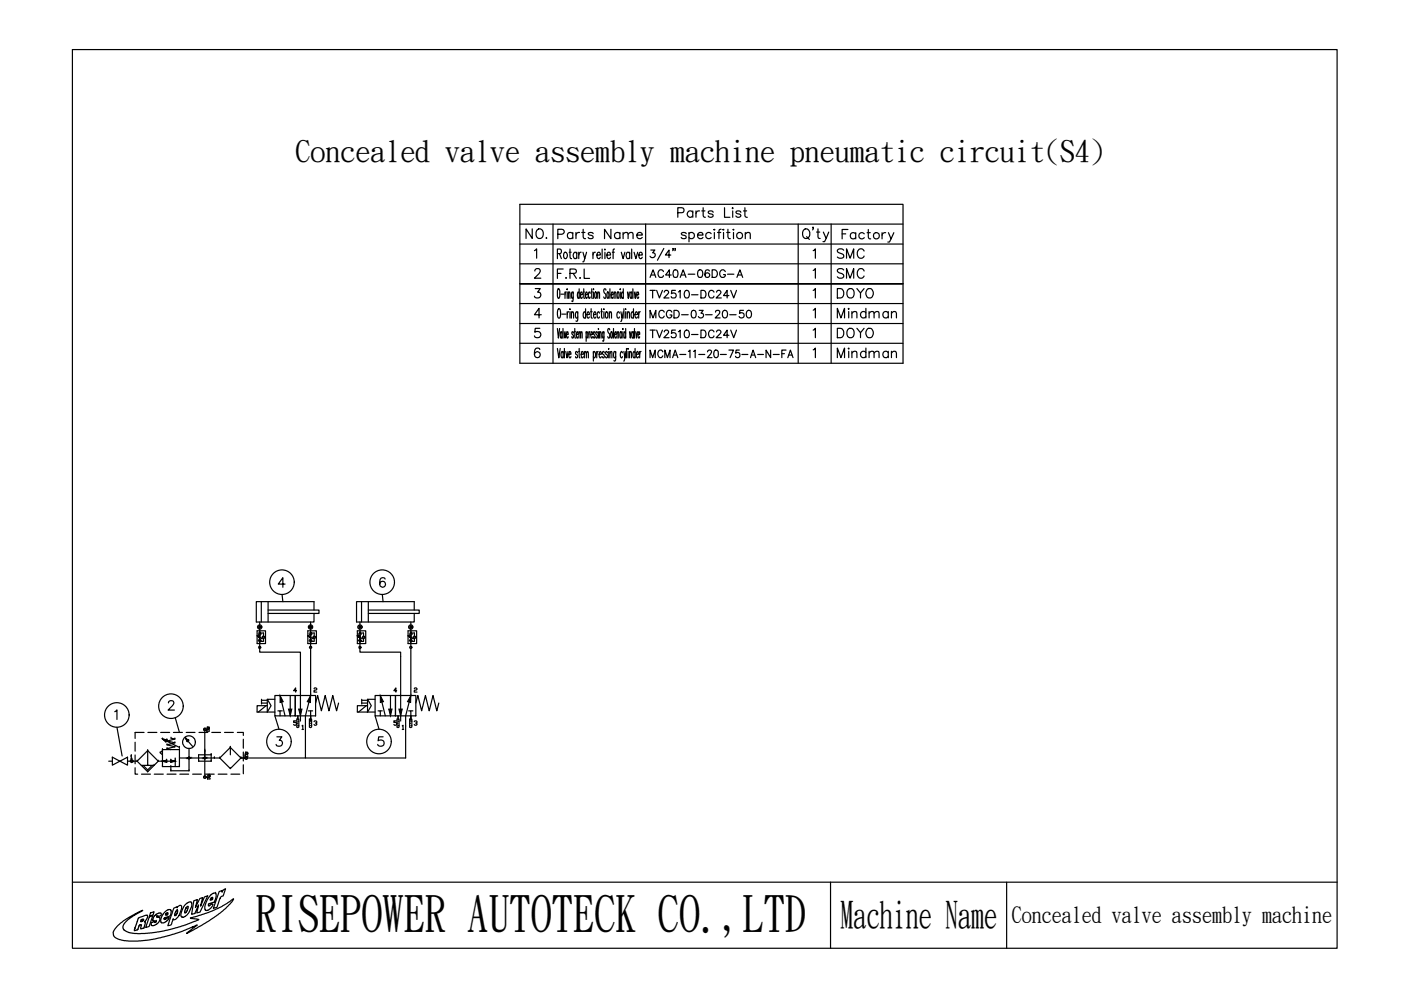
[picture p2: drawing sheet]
<svg xmlns="http://www.w3.org/2000/svg" width="297mm" height="210mm" viewBox="0 0 297 210" stroke-linecap="round" stroke-linejoin="round" font-family="sans-serif">
<path d="M15.4 10.5h268.1v190.6h-268.1z" fill="none" stroke="#000" stroke-width=".25"/>
<g fill="none" stroke="#000" stroke-width=".25">
<path d="M51.6 160.7h34.4M15.4 187h268.1M24.9 196.3l2-1.5 3.4-1.8-2.8 1.7-1 .9-.4 .8v.5l.3 .3 1 .6 2.3 .2 2.5-.2 3.3-.6 2.8-.8 3.6-1.3 .2-.1-1.7-.4 3.8-1.1 2-.9 2-1.1 1.3-.9-.7 1.1-2.6 2.2-2.7 1.8-3.9 2.2 2.2-1.8-3.5 1.5-4.4 1.3-4 .6-3.5-.1-1.4-.3-.6-.3-.3-.5-.1-.8zM28.6 196.9h.1M29.3 194.7l1.6-.6a.31 .31 0 0 1 .4 .1 .31 .31 0 0 1-.1 .4l-.6 .8 .2 .1v.3l-.2 .6a.55 .55 0 0 1-.8 .5l.1-.4a.26 .26 0 0 0-.1-.5 .26 .26 0 0 0-.3 .3l-.3 .8-.7 .2zM29.9 195h.1a.22 .22 0 0 1 .3-.1 .22 .22 0 0 1 .1 .3l-.5 .2zM31.7 194.4l.7-.3-.8 2.3-.7 .3zM31.9 193.6l.8-.3-.2 .7-.8 .2zM33.1 195.3h.1M33.3 194.3h.1M33.3 194.3a.28 .28 0 0 0 .1 .2 .28 .28 0 0 0 .3 0l.2 .1v.3l-.6 .9-.8 .5-.5-.2 .1-.5 .6-.2 .1 .2h.2l.1-.3M33.3 194.3l.1-.1 .3 .1a.38 .38 0 0 0 .5-.3 .38 .38 0 0 0-.5-.4l-.8 .4-.4 .7v.5l.6 .1"/>
<path d="M35 193.3l.8-.5 .4 .1 .1 .2-.2 1-1 .4a.24 .24 0 0 0-.3 .2 .24 .24 0 0 0 .2 .3l.4-.4 .5-.1-.7 .9-.5 .3-.6-.1v-.6l.1-.5zM35.2 193.7l.1-.1a.21 .21 0 0 1 .4 .1 .2 .2 0 0 1-.3 .2v.1a.18 .18 0 0 1-.3 0 .18 .18 0 0 1 .1-.3zM35.5 193.9h.1M36.9 192.5l.6-.3v.2l.6-.4h.2a1.32 1.32 0 0 1-.1 1.4 1.62 1.62 0 0 1-1.5 1.6v-.2l-.4 1.3-.7 .2zM37.4 193.1a.22 .22 0 0 1 .3 .1 .22 .22 0 0 1-.1 .3l-.3 .5a.2 .2 0 0 1-.3 .1 .21 .21 0 0 1 .1-.4zM37.6 193h.1M39.2 191.9l.9-.7h.4l.2 .2-.1 .8-.6 1.3-.8 .8-.5 .2-.3-.2-.1-.5 .4-1.1zM39.4 192.6h.1M39.6 192.3a.21 .21 0 0 1 .3-.1 .21 .21 0 0 1-.1 .4l-.3 .8a.22 .22 0 0 1-.4 .1 .22 .22 0 0 1 .1-.4zM41.1 191l.8-.3-.5 1.7 1-1.9 .6-.2-.5 1.8 .8-1.9 .8-.3-1.7 3.5-.7 .2 .4-1.7-.8 1.8-.7 .2zM44.6 189.9l.7-.5a.6 .6 0 0 1 .6 .3 .6 .6 0 0 1-.2 .7l-.2 .9-.9 .2a.31 .31 0 0 0-.4 .2 .31 .31 0 0 0 .2 .4l.2-.1a.29 .29 0 0 1 .2-.3 .29 .29 0 0 1 .3 .2l-.4 .6-.5 .4-.3 .2-.4-.2v-1.1l.5-1.2zM44.7 190.4h.1a.2 .2 0 0 1 .3-.1 .2 .2 0 0 1 0 .3l-.2 .2a.19 .19 0 0 1-.3 .1 .19 .19 0 0 1 0-.3z"/>
<path d="M45 190.7h.1M45.7 189.4h.1M46.5 189l.7-.2-.1 .4 .2-.4 .5-.4-.6 1.6a.77 .77 0 0 0-.7 .8l-.5 1.6-.8 .2zM176.1 187v14.1M213.4 187v14.1"/>
</g>
<!-- layer: CONNECTIONS -->
<g fill="none" stroke="#000" stroke-width=".25">
<circle cx="55" cy="137.3" r=".23"/>
<circle cx="55.1" cy="133" r=".22"/>
<circle cx="55.1" cy="132.9" r=".45"/>
<circle cx="65.8" cy="137.3" r=".24"/>
<circle cx="65.8" cy="132.9" r=".45"/>
<circle cx="65.8" cy="133" r=".22"/>
<circle cx="76.3" cy="137.3" r=".23"/>
<circle cx="76.3" cy="133" r=".22"/>
<circle cx="76.3" cy="132.9" r=".45"/>
<circle cx="87.1" cy="137.3" r=".24"/>
<circle cx="87.1" cy="132.9" r=".45"/>
<circle cx="87.1" cy="133" r=".22"/>
<circle cx="43.4" cy="154.7" r=".29"/>
<circle cx="27.9" cy="161.4" r=".29"/>
<circle cx="43.4" cy="164.8" r=".28"/>
<circle cx="52.2" cy="160.7" r=".29"/>
</g>
<!-- layer: 1 -->
<g fill="none" stroke="#000" stroke-width=".25">
<path d="M54.5 133.7h1.8v2.8h-1.8zM54.6 134.8l.3 .3-.3-.3 .4 .2-.1 .1zM54.7 134.4a.97 .97 0 0 1 0 1.5M55.1 136h.1M55 134.2l.1 .1zM55 135.1l-.4-.3 1 .6M55.1 131.9v6.4h8.6v13.5M55.1 134.2h.8v.7M55.1 134.2h.1M55.2 136h.1M55.4 134.4a.93 .93 0 0 0 0 1.4M55.4 127.6v4.3"/>
<path d="M55.5 135.1l.4 .3 .3-.3M55.9 135.4v.6h-.8M56.8 129.3h10.8v.8h-10.8M56.8 127.6v4.3M65.3 133.7h1.8v2.8h-1.8zM65.3 134.8l.4 .3-.4-.3 .5 .2-.1 .1zM65.5 134.4a.97 .97 0 0 1 0 1.5M65.8 135.9l.1 .2zM65.9 136h.1M65.9 134.2h.1M65.8 135.1l-.5-.3 .4 .4 .2-.2-.6-.2 1.1 .6M65.9 131.9v5.4"/>
<path d="M65.9 137.5v10l-1.1 4.3M65.9 134.2h.7v.7M66.2 134.4a.96 .96 0 0 0 0 1.4M66.3 135.1l.3 .3 .4-.3M66.6 129.3v-1.7h-12.3v4.3h12.3v-1.8M66.6 135.4v.6h-.7M75.8 133.7h1.7v2.8h-1.7zM75.8 134.8l.4 .3-.4-.3 .5 .2-.1 .1zM76 134.4a.97 .97 0 0 1 0 1.5M76.2 134.2l.2-.1v.1l-.2 .1zM76.4 136h.1M76.3 134.2l.1 .1z"/>
<path d="M76.3 135.1l-.5-.3 1 .6M76.3 131.9v6.4h8.6v13.5M76.3 134.2h.8v.7M76.4 134.2h.1M76.7 134.4a.93 .93 0 0 0 0 1.4M76.7 127.6v4.3M76.8 135.1l.3 .3 .3-.3M77.1 135.4v.6h-.8M78.1 129.3h10.8v.8h-10.8M78.1 127.6v4.3M86.5 133.7h1.8v2.8h-1.8zM86.6 134.8l.4 .3-.4-.3 .5 .2-.1 .1z"/>
<path d="M86.8 134.4a1.06 1.06 0 0 1 0 1.5M87 135.9l.2 .2zM87.1 136h.1M87.2 134.2h.1M87.1 135.1l-.5-.3 .4 .4 .1-.2-.5-.2 1 .6M87.1 134.2h.8v.7M87.1 131.9v5.4M87.1 137.5v10l-1.1 4.3M87.2 136h.1M87.4 134.4a.96 .96 0 0 0 0 1.4M87.5 135.1l.4 .3 .3-.3M87.8 129.3v-1.7h-12.2v4.3h12.2v-1.8"/>
<path d="M87.9 135.4v.6h-.8M28.6 157.4v1.9M30.6 155.3h-2v1.3M31.3 159.1h.1M31.3 159.1l-2.2 2.3M31.3 159.1v3.2M31.3 159.1l2.3 2.3M31.4 155.3h1.9M34 159.6h.1M34 159.6l.4 .4M34.1 155.3h1.9M34.4 159.1h.1"/>
<path d="M34.4 156.7h.1M34.4 158.9h.1M34.4 159.1l-.4 .5M34.4 158.9h3.6M34.4 156.7l3.6 1.8M34.4 156.7l.8 .6M34.4 156.7l1 .2M34.4 158.9v3.6M35.2 157.3h.1M35.4 156.9h.1M35.4 156.9l-.2 .4M35.4 157.9h.1"/>
<path d="M35.4 158.7h.1M35.4 157.9l1.7 .4M35.4 158.7l.8 .2M35.5 157.1h.1M35.5 157.1l1.6 .4M36.3 156.5h.1M36.3 156.5l.8 .2M36.8 155.3h1.9M37.1 157.5h.1M37.1 156.7h.1M37.1 158.3h.1M37.1 157.5l-1.7 .4"/>
<path d="M37.1 156.7l-1.6 .4M37.1 158.3l-1.7 .4M38 158.9h.1M38 158.5h.1M38 158.9v3.6M39.4 156.5h.1M39.4 156.6l1.4 1.7M39.4 156.5l.6 .5M39.4 156.5l.3 .7M39.5 155.3h1.8M39.7 157.2h.1M40 157h.1"/>
<path d="M40 157l-.3 .2M40.1 158.7v4.7M42.2 155.3h1.9M43.4 159.3h.1M43.4 158.9v.4M43.4 154.7h.1M43.4 154.7v10.1M43.8 154.8h.1M43.8 155h.1M43.8 154.8v.2M43.8 155h.6M44 154.3h.1"/>
<path d="M44 154.7h.1M44 154.3l-.2 .1M44 154.3h.3M44 154.7h.3M44 154.7l-.2 .1M44.3 154.3h.1M44.3 154.7h.1M44.3 154.3l.1 .1M44.4 154.4h.1M44.4 154.5h.1M44.4 155h.1M44.4 154.4v.1"/>
<path d="M44.4 154.5l-.1 .2M44.9 155.3h1.9M47.6 155.3h1.9M48.8 158.5h.1M48.8 158.5l2.3 2.2M48.8 158.5v1.5M48.8 158.5l-2.2 2.2M50.3 155.3h1.3v.6M51.6 156.7v1.9M51.6 159.4v1.9M52.1 159.6h.1M52.1 160h.1"/>
<path d="M52.1 159.6l-.1 .1M52.1 159.6h.3M52.1 160h.3M52.1 160l-.1 .1M52.4 159.6h.1M52.4 160h.1M52.4 159.6l.1 .1M52.5 159.7h.1M52.5 159.9h.1M52.5 159.7v.2M52.5 159.9l-.1 .1M55.4 148.3v1"/>
<path d="M55.4 148.5h1.3M55.4 149.1h1.3M56.4 149.6l-1.6 1.4M56.7 148.3v2.7h1.6M58.3 147.5h4.3v4.3h-4.3zM58.3 148.3h-1.6l.8 1.3-.8 1.4h-2.2v-1.4h2.2M58.9 150.7h.5v1.1M59.4 150.7h.4M59.4 147.5l1 4.3M61.5 147.5v4.3M62.6 147.5h4.3v4.3h-4.3zM64.8 153.9v6.8"/>
<path d="M65.4 150.7h.5v1.1M65.9 150.7h.4M66.9 149.1l.4-1.6 .8 3.2 .8-3.2 .9 3.2 .8-3.2 .8 3.2 .4-1.6M76.7 148.5h1.2M76.7 149.1h1.2M76.7 148.3v1M77.7 149.6l-1.7 1.4M77.9 148.3v2.7h1.6M79.5 147.5h4.3v4.3h-4.3zM79.5 148.3h-1.6l.8 1.3-.8 1.4h-2.1v-1.4h2.1M80.2 150.7h.4v1.1M80.6 150.7h.5"/>
<path d="M80.6 147.5l1.1 4.3M82.8 147.5v4.3M83.8 147.5h4.4v4.3h-4.4zM86 153.9v6.8M86.6 150.7h.5v1.1M87.1 150.7h.4M88.2 149.1l.4-1.6 .8 3.2 .8-3.2 .8 3.2 .8-3.2 .8 3.2 .4-1.6M23.1 161.4h.7M23.8 160.5l1.6 .9-1.6 .8zM25.4 161.4l1.6-.9v1.7zM27 161.4h2.1M27.7 161h.3"/>
<path d="M27.8 160.2h.1M27.8 161h.1M27.8 160.2l-.1 .1M27.8 160.2v.8M27.9 161.4h.1M28 161h.1M28.6 162.8v1.3h.6M28.6 160.1v1.8M29.1 161.4h.1M29.1 161.4l2.2 2.2M30 162.3h2.7M30 164.1h1.9"/>
<path d="M30.3 162.3l1 1 .9-1M31.3 163.6h.1M31.3 162.3h.1M32.7 162.3h.1M32.7 164.1h1.9M33.6 161.4h.1M33.6 161.4l-2.3 2.2M33.6 161.4h3.6M34.4 161.4h.1M34.4 162.5h.1M34.4 162.5h3.6M34.4 161.4l.9 .2"/>
<path d="M35.3 161.2h.1M35.3 161.6h.1M35.3 161.2l-.9 .2M35.3 161.2v.4M35.4 164.1h1.9M36.2 162.5h.1M36.2 161.6h.1M36.2 161.2h.1M36.2 163.4h.1M36.2 161.2v.4M36.2 162.5v.9M36.2 161.2l1 .2"/>
<path d="M36.2 163.4h3.9M37.2 161.4h.1M37.2 160.9h.1M37.2 161.4l-1 .2M37.2 160.9v1.6M38 160.7h7.5M38 162.5h.1M38.1 164.1h1.9M40.1 160.7h.1M40.1 163.4h.1M40.8 164.1h1.9M42.1 161.4h.1"/>
<path d="M42.1 161.4h2.7M43.4 164.8h.1M43.5 164.1h1.9M44 164.9h.1M44 165.2h.1M44 164.9v.3M44 165.2h.5M44.1 164.4h.1M44.1 164.8h.1M44.1 164.4l-.1 .1M44.1 164.4h.3M44.1 164.8h.3"/>
<path d="M44.1 164.8l-.1 .1M44.4 164.4h.1M44.4 164.8h.1M44.4 164.4l.1 .1M44.5 164.5h.1M44.5 164.6h.1M44.5 165.2h.1M44.5 164.5v.1M44.5 164.6l-.1 .2M44.8 160h.1M44.8 161.4h.1M44.8 160h-2.7v1.4"/>
<path d="M44.8 160v1.4M45.5 160.7h.1M45.5 160.7h1.1M46.3 164.1h1.8M46.6 160.7h.1M46.6 160.7l2.2 2.3M48.8 163h.1M49 164.1h1.8M50.2 160.7h.1M51.1 160.7h.1M51.1 160.7l-2.3 2.3M51.1 160.7h1.1"/>
<path d="M51.6 162.2v1.9M52 160.1h.1M52 160.4h.1M52 160.1v.3M52 160.4h.5M52.2 160.7h.1M52.5 160.4h.1"/>
<circle cx="55.1" cy="134.2" r=".09"/>
<circle cx="55.1" cy="136" r=".08"/>
<circle cx="55.1" cy="136" r=".12"/>
<circle cx="55.1" cy="134.2" r=".12"/>
<circle cx="55.8" cy="135.1" r=".24"/>
<circle cx="65.8" cy="136" r=".12"/>
<circle cx="65.8" cy="134.2" r=".11"/>
<circle cx="65.9" cy="134.2" r=".08"/>
<circle cx="66.6" cy="135.1" r=".23"/>
<circle cx="76.3" cy="134.2" r=".09"/>
<circle cx="76.3" cy="136" r=".08"/>
<circle cx="76.3" cy="136" r=".12"/>
<circle cx="77.1" cy="135.1" r=".24"/>
<circle cx="87.1" cy="134.2" r=".07"/>
<circle cx="87.1" cy="136" r=".12"/>
<circle cx="87.1" cy="134.2" r=".11"/>
<circle cx="87.9" cy="135.1" r=".23"/>
<circle cx="40.1" cy="157.3" r="1.35"/>
<circle cx="40.1" cy="160.7" r=".18"/>
<circle cx="43.4" cy="160.7" r=".18"/>
</g>
<g fill="#000" stroke="#000" stroke-width=".21">
<path d="M34.4 156.7l1 .2-.2 .4zM39.4 156.5l.6 .5-.3 .2zM59.4 147.5l.7 1.3-.7 .1zM61.2 150.3h.7l-.4 1.5zM63.3 150.3h.7l-.3 1.5zM80.6 147.5l.7 1.3-.7 .1zM82.4 150.3h.7l-.3 1.5zM84.6 150.3h.7l-.4 1.5zM34.4 161.4l.9-.2v.4zM36.2 161.2l1 .2-1 .2zM39.9 160.7h.3l-.3 .1zM39.9 160.6h.3l-.3 .1z"/>
<path d="M39.9 160.6h.3zM39.9 160.7l.3-.1v.1zM43.3 160.7h.3l-.3 .1zM43.3 160.8h.2zM43.3 160.7l.2-.1 .1 .1zM43.3 160.8l.3-.1z"/>
<path d="M39.9 160.8h.3zM39.9 160.8l.3-.1z"/>
<path d="M43.3 160.6v.1l.2-.1zM43.3 160.6h.2z"/>
</g>
<g fill="none" stroke="#000" stroke-width=".25">
<path d="M110.2 43.3h81.3v33.7h-81.3zM110.2 55.9h81.3M110.2 51.7h81.3M110.2 47.5h81.3M113.3 53.1l.5-.3v2M113.4 57.5l.1-.3 .3-.2h.4l.3 .2a.66 .66 0 0 1-.2 .8l-1 1h1.4M117.2 47.5v29.5M118.2 53.8l.7-.1 .1-.3-.1-.5-.7-.1v2M118.2 58h.7M118.6 53.8l.4 1M119.4 57h-1.2v2M119.7 53.6l.1-.1a.7 .7 0 0 1 .5 .7 .7 .7 0 0 1-.5 .6l-.3-.6z"/>
<path d="M120 58.9v.1l.1-.1M120.8 52.8v1.7l.1 .3h.3M120.8 58l1.2-.1 .2-.3-.1-.4-.4-.2h-.9v2M121.5 58l.7 1M122.3 53.8l-.3-.3a.7 .7 0 0 0-.5 .7 .7 .7 0 0 0 .5 .6l.3-.3M122.3 53.5v1.3M122.7 53.5v1.3M123 58.9v.1l.1-.1M123.2 53.5l-.3 .1-.2 .5M123.6 53.5l.4 1.3 .4-1.3M123.9 57v2h1.1M124 54.8l-.2 .6-.2 .1"/>
<path d="M125.7 53.5v1.3M126.2 53.5l-.3 .1-.2 .5M126.6 54.1h.7l-.2-.6a.7 .7 0 0 0-.5 .7 .7 .7 0 0 0 .5 .6l.2-.3M127.7 52.8v2M128.3 53.5v1.3M128.7 54.1h.7l-.2-.6a.7 .7 0 0 0-.5 .7 .7 .7 0 0 0 .5 .6l.2-.3M130.3 52.8l-.3 .1v1.9M131.7 53.5l.4 1.3 .4-1.3M133.5 53.8l-.2-.3a.7 .7 0 0 0-.6 .7 .7 .7 0 0 0 .6 .6l.2-.3M133.5 53.5v1.3M133.9 52.8v2M134.4 53.5l.4 1.3 .4-1.3"/>
<path d="M135.5 54.1h.7l-.1-.4-.2-.2a.72 .72 0 0 0-.5 .7 .72 .72 0 0 0 .5 .6l.3-.3M136.9 47.5v29.5M138 53h.8l-.4 .6a.55 .55 0 0 1 .4 .9 .55 .55 0 0 1-1-.2M140.7 52.7l-1.3 2.5M142.2 54.1h-1.1l.7-1.1v1.6M142.8 52.8h-.2h.2l-.2 .3M143.2 52.8h-.1h.1l-.1 .3M143.7 45.1h.9a.53 .53 0 0 0 .4-.5 .53 .53 0 0 0-.4-.6h-.9v2.1M145.5 49.5a.65 .65 0 0 0-1.1 0l.2 .3 .8 .3 .1 .2a.65 .65 0 0 1-1.1 0M146.1 49.5a.65 .65 0 0 1 .9 0 .65 .65 0 0 1 0 .9 .65 .65 0 0 1-.9-.1M146.1 49.3v2M146.9 45a.66 .66 0 0 0-1-.1 .66 .66 0 0 0 0 1 .66 .66 0 0 0 1-.1"/>
<path d="M146.9 44.7v1.4M147.6 44.7v1.4M147.9 49.8h1.1a.62 .62 0 0 0-.8-.5 .62 .62 0 0 0-.2 1 .65 .65 0 0 0 1 0M148.3 44.7a.6 .6 0 0 0-.7 .6M148.8 44.7h.7M149.1 44v1.7l.1 .2 .3 .2M150.8 49.5a.65 .65 0 0 0-1 0 .65 .65 0 0 0 0 .9 .65 .65 0 0 0 1-.1M151.2 45a.6 .6 0 0 0-1.1 0l.3 .3 .7 .2 .1 .3a.6 .6 0 0 1-1.1 0M151.5 48.6l.1 .1-.1 .1zM151.5 49.3v1.3M152.1 49.3h.7M152.9 48.6l-.4 .1-.1 .3v1.6"/>
<path d="M153.3 48.7h.2zM153.4 49.3v1.3M153.6 44v2.1h1.2M154.1 49.3h.7M154.3 48.6v1.6l.2 .3 .3 .1M155.3 44v.3zM155.3 44.7v1.4M155.5 48.6v.2zM155.5 49.3v1.3M157.1 45a.6 .6 0 0 0-1.1 0l.3 .3 .7 .2 .1 .3a.6 .6 0 0 1-1.1 0M157.6 44.7h.7M157.9 44v1.7l.1 .2 .4 .2"/>
<path d="M158 49.7l.5-.4 .5 .1 .1 1.2M158 49.3v1.3M169.2 47.5v29.5M170.3 48.8a.75 .75 0 0 1 .9-.2 .75 .75 0 0 1 .5 .7 .91 .91 0 0 1-.2 .9 .91 .91 0 0 1-1 .3 1.32 1.32 0 0 1-.2-1.7zM171 50.2l.6 .6M172.4 53.1l.5-.3v2M172.4 57.3l.5-.3v2M172.5 48.2l-.1 .2-.1-.2h.2l-.2 .5M173.1 49.2h.7M173.4 48.5v1.7l.1 .3 .4 .1M174.6 49.2l.6 1.4 .5-1.4M175.2 50.6l-.4 .6h-.3"/>
<path d="M176.2 47.5v29.5M178.5 49.6h.8M179.8 48.7h-1.3v1.9M181.4 49.6a.65 .65 0 0 0-.9-.1 .65 .65 0 0 0 0 1 .65 .65 0 0 0 .9-.1M181.4 49.3v1.3M183.2 49.6a.65 .65 0 0 0-.9-.1 .65 .65 0 0 0 0 1 .65 .65 0 0 0 .9-.1M183.8 49.3h.7M184.1 48.7v1.6l.1 .3h.4M187 49.3v1.3M187.8 49.3a.64 .64 0 0 0-.8 .6M188.4 49.3l.5 1.3 .6-1.3M188.9 50.6l-.3 .6-.4 .1"/>
<path d="M110.2 72.8h81.3M110.2 68.6h81.3M110.2 64.4h81.3M113.5 61.2h1l-.5 .7a.64 .64 0 0 1 .7 .8 .64 .64 0 0 1-.9 .5l-.3-.1-.2-.3M114.5 69.6h-1l-.1 .9a.72 .72 0 0 1 1.1-.1 .72 .72 0 0 1-.1 1.1 .72 .72 0 0 1-1.1-.3M114.5 74.1a.59 .59 0 0 0-.9-.2 1.24 1.24 0 0 0 .3 1.9 .63 .63 0 0 0 .7-.5 .63 .63 0 0 0-.6-.7 .63 .63 0 0 0-.7 .6M114.8 66.7h-1.5l1-1.3v2M118.2 69.7l.2 2 .2-2M118.2 73.9l.3 2 .3-2M118.3 61.2h.2a2.95 2.95 0 0 1 0 2.1h-.2a2.95 2.95 0 0 1 0-2.1zM118.4 65.5h.2a1.98 1.98 0 0 1 0 2h-.2a1.98 1.98 0 0 1 0-2zM118.9 62.4h.6"/>
<path d="M119.1 66.6h.8M119.2 70.6l-.2-.3a1.02 1.02 0 0 0 0 1.4l.2-.3M119.2 70.3v1.4M119.4 69.7v2M119.4 74.8l-.2-.3a.91 .91 0 0 0 0 1.4l.2-.3M119.4 74.5v1.4M119.6 70.3l.2 1.4 .2-1.4M119.7 73.9v2M119.8 61.9v1.4M120 74.5l.2 1.4 .2-1.4M120 61.9l-.1 .1-.1 .5M120.1 70.9h.4l-.2-.6a1.02 1.02 0 0 0 0 1.4l.2-.3"/>
<path d="M120.3 61.2v.2zM120.3 61.9v1.4M120.3 66.1v1.4M120.5 62.3l.3-.4v1.4M120.5 61.9v1.4M120.6 66.1l-.2 .1-.1 .5M120.6 75.1h.5l-.2-.6a.91 .91 0 0 0 0 1.4l.2-.3M120.8 65.5v.1zM120.8 66.1v1.4M121.1 66.5l.4-.4 .1 1.4M121.1 66.1v1.4M121.5 61.9v1.9l-.1 .1-.2-.1"/>
<path d="M121.5 62.2l-.1-.3a1.02 1.02 0 0 0 0 1.4l.1-.3M121.6 70.6v-.2l-.2-.1-.1 .5a.52 .52 0 0 1 .1 .9l-.2-.3M121.8 70.3h.2M121.9 69.7v1.6l.1 .4M122.2 70.9h.4l-.1-.6a1.02 1.02 0 0 0 0 1.4l.1-.3M122.5 74.8l-.3-.3-.2 .5a.43 .43 0 0 1 .5 .4 .43 .43 0 0 1-.3 .5l-.2-.3M122.5 66.1v1.9l-.2 .1-.2-.1M122.5 66.4l-.2-.3a.84 .84 0 0 0 0 1.4l.2-.3M122.7 74.5h.2M122.8 70.7l.2-.4 .1 1.4M122.8 70.3v1.4M122.8 62.2l-.1-.3a1.02 1.02 0 0 0 0 1.4l.1-.3"/>
<path d="M122.8 73.9v1.6l.2 .4M122.8 61.2v2.1M123 62.5h.5l-.2-.6a1.02 1.02 0 0 0 0 1.4l.2-.3M123.1 70.7l.2-.4 .1 1.4M123.2 75.1h.5l-.2-.6a.91 .91 0 0 0 0 1.4l.2-.3M123.6 61.9h.3M123.8 61.2v1.7l.1 .4M123.9 74.9l.3-.4 .1 1.4M123.9 74.5v1.4M124.1 62.5h.4l-.1-.6a.91 .91 0 0 0 0 1.4l.1-.3M124.1 66.4l-.1-.3a.84 .84 0 0 0 0 1.4l.1-.3M124.1 65.5v2"/>
<path d="M124.3 70.6l.1-.3a1.18 1.18 0 0 1 0 1.4l-.1-.3M124.3 70.3v2.1M124.3 74.9l.3-.4 .1 1.4M124.4 66.7h.6l-.2-.6a.84 .84 0 0 0 0 1.4l.2-.3M124.9 70.3v1.4M125.1 70.3l-.2 .6M125.1 62.2l-.1-.3a1.02 1.02 0 0 0 0 1.4l.1-.3M125.2 66.1h.3M125.3 70.9h.3l-.1-.6a1.02 1.02 0 0 0 0 1.4l.1-.3M125.3 65.5v1.6l.1 .3 .2 .1M125.3 61.9h.3M125.5 61.2v2l.1 .1"/>
<path d="M125.8 74.8l.1-.3a.84 .84 0 0 1 0 1.4l-.1-.3M125.8 74.5v2.1M125.8 61.2v.2zM125.8 66.7h.6l-.2-.6a.84 .84 0 0 0 0 1.4l.2-.3M125.8 61.9v1.4M126.1 70.6l-.2-.3-.1 .5a.52 .52 0 0 1 .1 .9l-.1-.3M126.2 62l.1-.1a1.02 1.02 0 0 1 0 1.4l-.2-.3zM126.5 74.5v1.4M126.6 70.6v-.2l-.2-.1v.5a.52 .52 0 0 1 0 .9l-.1-.3M126.7 62.3l.3-.4 .1 1.4M126.7 61.9v1.4M126.8 74.5l-.3 .6"/>
<path d="M126.9 69.7v.2zM126.9 70.3v1.4M127 75.1h.5l-.2-.6a.91 .91 0 0 0 0 1.4l.2-.3M127.1 66.4l-.2-.3a.84 .84 0 0 0 0 1.4l.2-.3M127.1 70.7l.2-.4 .2 1.4M127.1 70.3v1.4M127.4 66.1h.3M127.5 65.5v1.6l.1 .3 .1 .1M128 65.5v.1zM128 70.3v1.9l-.1 .2-.1-.2M128 70.6l-.1-.3a1.02 1.02 0 0 0 0 1.4l.1-.3M128 66.1v1.4"/>
<path d="M128.1 74.8l-.2-.3-.2 .5a.45 .45 0 0 1 .4 .4 .45 .45 0 0 1-.2 .5l-.2-.3M128.5 61.5l-.2-.3a.64 .64 0 0 0-.3 .6 .64 .64 0 0 0 .4 .6v.8l-.2 .1-.2-.3M128.6 66.1a.84 .84 0 0 1 0 1.4l-.3-.6zM128.8 62v-.1a1.02 1.02 0 0 1 0 1.4l-.1-.6zM128.8 74.8l-.3-.3-.1 .5a.44 .44 0 0 1 .4 .4 .44 .44 0 0 1-.3 .5l-.1-.3M129.1 73.9v.2zM129.1 74.5v1.4M129.2 66.5l.3-.4 .2 1.4M129.2 66.1v1.4M129.3 69.9l-.2-.2a.8 .8 0 0 0 .2 1.2l-.1 .7-.2 .1-.2-.3M129.3 74.9l.4-.4v1.4M129.3 61.2v2.1"/>
<path d="M129.3 74.5v1.4M129.6 62.5h.4l-.1-.6a.91 .91 0 0 0 0 1.4l.1-.3M129.6 70.3a1.02 1.02 0 0 1 0 1.4l-.1-.3zM130.1 69.7v2M130.2 62.3l.3-.4 .1 1.4M130.2 61.9v1.4M130.3 70.9h.4l-.2-.6a1.02 1.02 0 0 0 0 1.4l.2-.3M130.5 74.5v1.9l-.1 .2-.2-.1M130.5 74.8l-.1-.3a.91 .91 0 0 0 0 1.4l.1-.3M130.8 70.7l.3-.4 .1 1.4M130.8 70.3v1.4M130.9 62l.1-.1a1.02 1.02 0 0 1 0 1.4l-.2-.6z"/>
<path d="M131.3 66.4l-.1-.3a.79 .79 0 0 0 0 1.4l.1-.3M131.5 61.2v.2zM131.5 61.9v1.4M131.6 70.3a1.02 1.02 0 0 1 0 1.4l-.2-.6zM131.6 66.1l.3 1.4 .3-1.4M131.9 67.5l-.1 .5-.2 .1M132 74.8l-.1-.3a.84 .84 0 0 0 0 1.4l.1-.3M132.1 69.7v.2zM132.1 70.3v1.4M132.2 62.2l-.2-.3a.91 .91 0 0 0 0 1.4l.2-.3M132.2 61.2v2.1M132.3 74.5l.2 1.4 .2-1.4"/>
<path d="M132.3 65.5v2M132.5 75.9l-.3 .7M132.7 65.5v.1zM132.7 70.6l-.2-.3a1.02 1.02 0 0 0 0 1.4l.2-.3M132.7 66.1v1.4M132.7 69.7v2M132.8 73.9v2M133 66.5l.3-.4 .2 1.4M133 66.1v1.4M133 61.9l.2 1.4 .2-1.4M133.2 73.9v.2zM133.2 74.5v1.4"/>
<path d="M133.5 70.3l.1 1.4 .2-1.4M133.5 74.9l.3-.4 .1 1.4M133.5 74.5v1.4M134 62.2l-.2-.3a.91 .91 0 0 0 0 1.4l.2-.3M134 61.9v1.4M134.2 61.2v2.1M134.3 66.4l-.2-.3a.84 .84 0 0 0 0 1.4l.2-.3M134.3 70.6l-.1-.3a1.02 1.02 0 0 0 0 1.4l.1-.3M134.3 65.5v2M134.3 70.3v1.4M134.5 61.9l.2 1.4 .2-1.4M134.5 69.7v2"/>
<path d="M134.6 66.7h.6l-.2-.6a.79 .79 0 0 0 0 1.4l.2-.3M134.6 74.8l-.1-.3a.91 .91 0 0 0 0 1.4l.1-.3M134.6 73.9v2M134.8 70.3l.1 1.4 .3-1.4M134.9 75.1h.5l-.2-.6a.84 .84 0 0 0 0 1.4l.2-.3M135 62.5h.4l-.1-.6a1.02 1.02 0 0 0 0 1.4l.1-.3M135.3 70.9h.3l-.1-.6a1.18 1.18 0 0 0 0 1.4l.1-.3M137.8 61.6h1.1M138.4 61.6v1.6M139.2 61.6l.6 1.6 .6-1.6M140.8 61.9l.3-.3h.4l.3 .4-1.1 1.2h1.1M143.2 61.6h-.8v.7a.57 .57 0 0 1 .8-.1 .57 .57 0 0 1 0 .9 .57 .57 0 0 1-.9-.2"/>
<path d="M143.8 61.9l.4-.3v1.6M145.3 61.7l.2-.1a.87 .87 0 0 1 .7 .7 .87 .87 0 0 1-.5 .9h-.2a.99 .99 0 0 1-.2-1.5zM146.6 62.5h1.4M148.6 61.6h.6a.88 .88 0 0 1 .5 .8 .88 .88 0 0 1-.5 .8h-.6zM151.4 61.9a.59 .59 0 0 0-.7-.3 .59 .59 0 0 0-.5 .6 .67 .67 0 0 0 .2 .9 .67 .67 0 0 0 .9-.1l.1-.2M151.9 61.9l.3-.3h.4l.3 .4-1.1 1.2h1.1M154.5 62.7h-1.1l.8-1.1v1.6M154.9 61.6l.7 1.6 .6-1.6M172.4 61.6l.5-.4v2M172.4 65.8l.5-.4v2M172.4 70l.5-.4v2M172.4 74.2l.5-.4v2"/>
<path d="M191.5 60.2h-81.3h81.3M60.4 123.8h-1.4l1-1.3v2M81.6 122.8a.59 .59 0 0 0-.8-.2 1.21 1.21 0 0 0 .3 1.9 .63 .63 0 0 0 .7-.6 .63 .63 0 0 0-.6-.6 .63 .63 0 0 0-.7 .5M24.3 150.9l.5-.4v2M35.7 149l.1-.3 .3-.1 .7 .1a.67 .67 0 0 1-.2 .9l-1 1h1.4M58.7 156.2h1.1l-.6 .8a.64 .64 0 0 1 .7 .7 .64 .64 0 0 1-.9 .5l-.3-.1-.2-.3M81.2 156.2h-.9l-.1 .9a.72 .72 0 0 1 1.1-.1 .72 .72 0 0 1-.2 1.1 .72 .72 0 0 1-1-.3"/>
<circle cx="156.8" cy="49.9" r=".67"/>
<circle cx="185.8" cy="50" r=".67"/>
</g>
<g fill="none" stroke="#000" stroke-width=".25">
<path d="M59.8 126l.2 1.6M81.1 126l.1 1.6M24.8 154.2l1.1 6.1M37.2 152.2l.8 3.1M58.3 151.8l.9 2.9M79.5 151.8l.9 2.9"/>
<circle cx="59.8" cy="123.4" r="2.6"/>
<circle cx="81" cy="123.4" r="2.6"/>
<circle cx="24.8" cy="151.6" r="2.6"/>
<circle cx="36.2" cy="149.7" r="2.6"/>
<circle cx="59.1" cy="157.2" r="2.6"/>
<circle cx="80.4" cy="157.2" r="2.6"/>
</g>
<text font-size="10.6" x="54.2" y="197.1">RISEPOWER AUTOTECK CO.,LTD</text>
<text font-size="7.9" x="178.2" y="196.5">Machine Name</text>
<text font-size="6.4" x="62.6" y="34.1">Concealed valve assembly machine pneumatic circuit(S4)</text>
<g font-size="5.3">
<text x="110.8" y="51.9">NO.</text>
<text x="117.5" y="51.9">Parts Name</text>
<text x="176.7" y="56.1">SMC</text>
<text x="176.7" y="64.6">DOYO</text>
<text x="176.7" y="60.3">SMC</text>
<text x="176.7" y="68.8">Mindman</text>
</g>
<g font-size="4.9">
<text x="136.9" y="68.8">MCGD-03-20-50</text>
<text x="176.7" y="72.7">DOYO</text>
<text x="176.7" y="76.9">Mindman</text>
</g>
<text font-size="4.7" x="214.5" y="195.4">Concealed valve assembly machine</text>
<g font-size="4.4">
<text x="136.9" y="60">AC40A-06DG-A</text>
<text x="136.9" y="72.7">TV2510-DC24V</text>
<text x="136.9" y="76.9">MCMA-11-20-75-A-N-FA</text>
</g>
<g font-size="3.5">
<text x="61.4" y="147.8">4</text>
<text x="65.6" y="147.8">2</text>
<text x="82.5" y="147.8">4</text>
<text x="86.8" y="147.8">2</text>
<text x="61.4" y="154.9">5</text>
<text x="65.6" y="154.9">3</text>
<text x="82.5" y="154.9">5</text>
<text x="86.8" y="154.9">3</text>
</g>
</svg>
